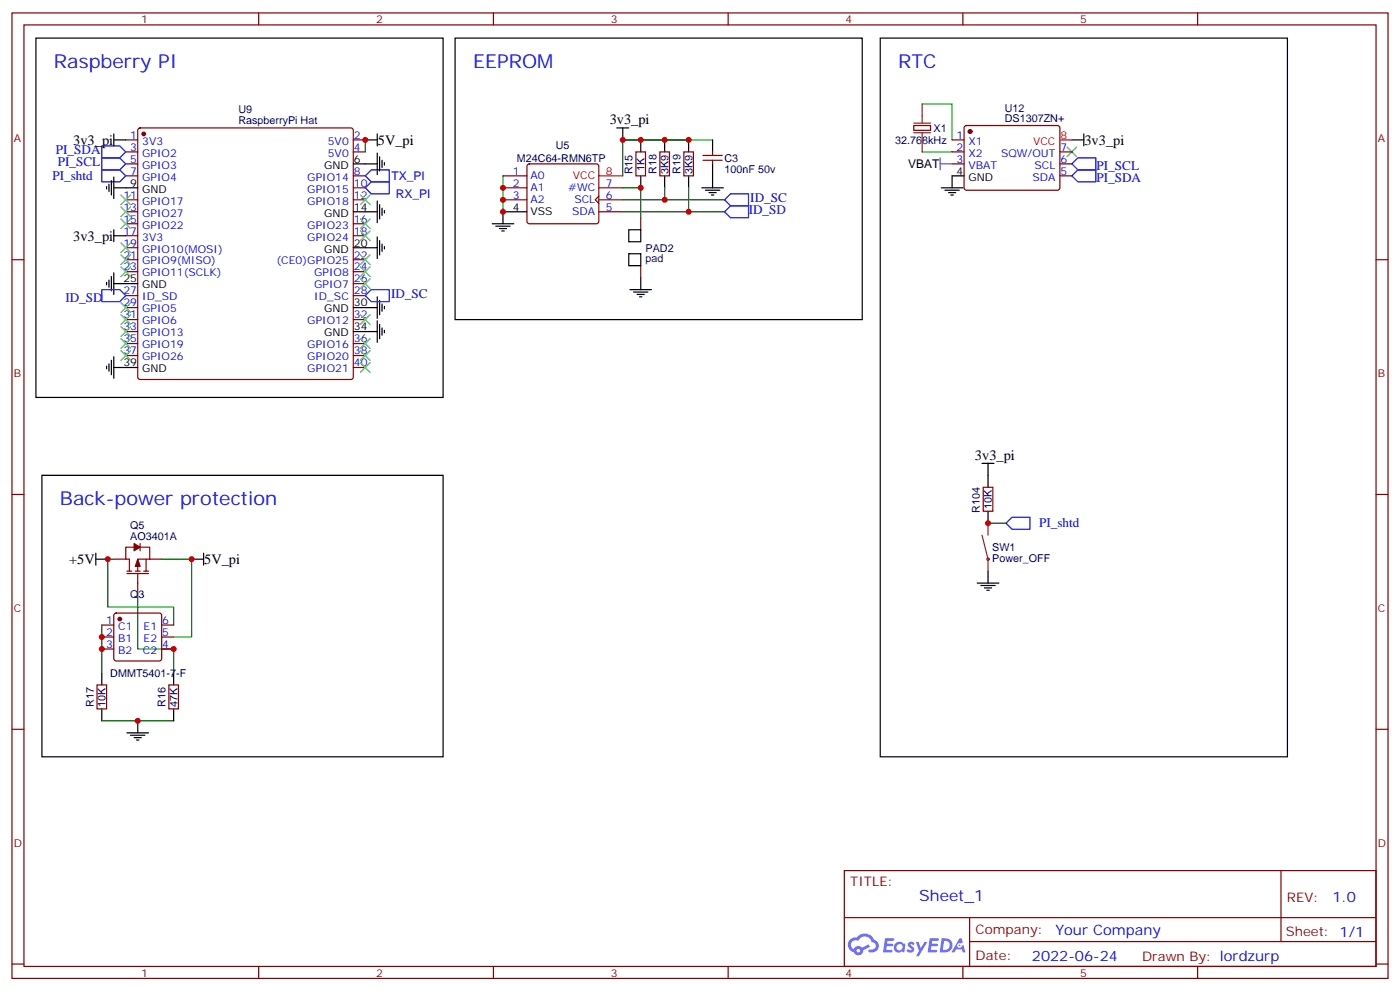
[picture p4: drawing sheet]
<svg xmlns="http://www.w3.org/2000/svg" width="412mm" height="292mm" viewBox="0 0 412 292" stroke-linecap="round" stroke-linejoin="round" font-family="sans-serif">
<g fill="none" stroke="#870000" stroke-width=".35">
<path d="M3.5 3.8h405.4v284.3h-405.4zM7.1 7.3h398.2v277.3h-398.2zM76.2 3.8v3.5M145.3 3.8v3.5M214.5 3.8v3.5M283.6 3.8v3.5M352.8 3.8v3.5M3.5 76.5h3.6M405.3 76.5h3.6M3.5 145.6h3.6M405.3 145.6h3.6M3.5 214.8h3.6"/>
<path d="M405.3 214.8h3.6M248.7 256.4h156.6v28.2h-156.6zM377.3 256.4v20.9M248.7 270.2h156.5M285.6 277.3h119.6M285.6 270.2v14.2M3.5 283.9h3.6M76.2 284.6v3.5M145.3 284.6v3.5M214.5 284.6v3.5M283.6 284.6v3.5M352.8 284.6v3.5"/>
<path d="M405.3 283.9h3.6"/>
</g>
<g fill="#5487ff">
<path d="M267.7 277.6a1.22 1.22 0 0 1 1.7 .2l-.4 .6a.47 .47 0 0 0-.3-.4 .47 .47 0 0 0-.5 .2l.1 .2a1.14 1.14 0 0 1 .8 1.8 1.14 1.14 0 0 1-1.9 0l-.2-.2 .5-.6 .7 .5a.29 .29 0 0 0 .3-.3 .29 .29 0 0 0-.2-.3 1.04 1.04 0 0 1-.6-1.7z"/>
<path d="M260.7 276.3h2.4l.3 .2-.2 .5-1.8 .1-.1 .8h1.5l.3 .4-.3 .4h-1.6l-.2 1.1h1.7l.2 .3-.2 .3-2.6 .1z"/>
<path d="M273.8 276.3h2.4l.3 .2-.1 .5-1.8 .1-.2 .8h1.6l.3 .4-.4 .4h-1.6l-.1 1.1h1.7l.2 .3-.2 .3-2.6 .1z"/>
<path d="M282.6 276.3h.7l.3 1.3-.6 .3a.69 .69 0 0 0-1 .3 .69 .69 0 0 0 .4 .9 .69 .69 0 0 0 .9-.6l.5-.2 .6 2.2h-.8l-.2-.9h-1.8l-.5 .9h-.8z"/>
<path d="M269.8 277.4h.8l.6 1.8 1.1-1.8h.9l-2.6 4.2h-.8l.9-1.5z"/>
<path d="M277.4 276.3l-.6 4.2h1.3a2.11 2.11 0 0 0 2.5-2.1 2.11 2.11 0 0 0-2.5-2.1zM278.1 277.1a1.39 1.39 0 0 1 1.7 1.4 1.39 1.39 0 0 1-1.8 1.3h-.3z"/>
<path d="M263.7 277.9a1.54 1.54 0 0 0-.1 2.2 1.54 1.54 0 0 0 2.2 .1l.6 .3 .3-2.3-.2-.3h-.4a1.49 1.49 0 0 0-2.4 0zM264 278.9a.94 .94 0 0 1 1.8 0 .94 .94 0 0 1-1.8 0z"/>
<path d="M250.4 276.7a2.18 2.18 0 0 0 1.1 3.7 1.44 1.44 0 0 0 1.6 .9 1.44 1.44 0 0 0 1.2-1.4l2-1.1-.5-.7-1.9 1a1.47 1.47 0 0 0-2.4 .4 1.39 1.39 0 0 1-.7-1.9 1.39 1.39 0 0 1 2-.5 2.12 2.12 0 0 1 2.2-1.3 2.12 2.12 0 0 1 1.9 1.7 1.14 1.14 0 0 1 1.1 1.4 1.14 1.14 0 0 1-1.7 .7 .43 .43 0 0 0-.5 .4 .43 .43 0 0 0 .4 .5 1.98 1.98 0 0 0 2.5-1.2 1.98 1.98 0 0 0-1.2-2.6 3.1 3.1 0 0 0-5.3-.6l-.9 .1zM252.3 280a.55 .55 0 0 1 1.1 0 .55 .55 0 0 1-1.1 0z"/>
<circle cx="282.6" cy="278.4" r=".26"/>
</g>
<g fill="none" stroke="#008700" stroke-width=".35">
<path d="M271.6 30.6h8.9v10.6M107.6 41.2v3.5M148.2 51.8v10.6M183.4 55.3h5.3v8.8M195.8 55.3v3.5h-12.4M195.8 58.8h17.6M202.8 55.3v7.1h-19.4M209.9 41.2h-26.5v10.6M271.6 44.7h8.9M202.8 62.4h10.6M291 154.1h5.3M33.5 164.7h-1.8v14.1h19.5v5.3"/>
<path d="M40.6 175.3v15.8h10.6v7.1M47.6 164.7h8.8v22.9h-5.2M30 184.1v14.1M30 212.3h21.2"/>
</g>
<g fill="none" stroke="#870000" stroke-width=".35">
<path d="M40.8 37.9l.5-.2h62.1l.5 .2 .2 .5v72.7l-.3 .5-.4 .2h-62.1l-.5-.3-.2-.4v-72.7zM269.2 37h4.9v1.4h-4.9zM284.2 37.2l.5-.2h27.1l.4 .7-.1 17.9-.6 .4h-27.1l-.4-.7v-17.6zM37 51.8h3.6M37 58.8h3.6M37 41.2h3.6M37 44.7h3.6M37 48.3h3.6M104.1 51.8h3.5M104.1 58.8h3.5M104.1 55.3h3.5M104.1 41.2h3.5"/>
<path d="M104.1 44.7h3.5M148.2 51.8h7M148.2 58.8h7M148.2 55.3h7M155.5 48.5l.4-.2h19.8l.5 .2 .2 .5v16.2l-.2 .5-.5 .2h-19.8l-.5-.2-.2-.5v-16.2zM176.4 57.8l-1.1 1 1.1 1.1M176.4 58.8h7M176.4 55.3h7M187.3 44.7h2.8v7.1h-2.8zM194.4 44.7h2.8v7.1h-2.8zM201.4 44.7h2.9v7.1h-2.9zM207.1 45.8h5.6"/>
<path d="M207.1 47.2h5.6M209.9 44.7v1.1M209.9 47.2v1.1M280.5 41.2h3.5M280.5 44.7h3.5M280.5 48.3h3.5M312.2 51.8h3.5M312.2 44.7h3.5M312.2 48.3h3.5M37 62.4h3.6M37 65.9h3.6M37 69.4h3.6"/>
<path d="M37 73h3.6M37 76.5h3.6M104.1 65.9h3.5M104.1 69.4h3.5M104.1 76.5h3.5M176.4 62.4h7M188.7 64.1v3.6M188.7 78.2v3.6M37 80h3.6M37 87.1h3.6M37 90.6h3.6M37 94.1h3.6"/>
<path d="M37 97.6h3.6M104.1 80h3.5M104.1 83.5h3.5M104.1 87.1h3.5M104.1 94.1h3.5M37 101.2h3.6M37 104.7h3.6M104.1 101.2h3.5M104.1 104.7h3.5M104.1 108.2h3.5M289.6 143.5h2.9v7.1h-2.9zM33.5 164.7h3.5"/>
<path d="M37.4 168.9h6.3M37.4 168.2h1.4M39.5 161.1h-2.5v3.6h1.1v3.5M39.9 168.2h1.4M40.6 168.9v6.4M41.3 161.1h2.8v3.6M41.3 160.1v2.1M42.3 168.2h1.4M43 164.7v3.5M44.1 164.7h-3.5v3.5M44.1 164.7h3.5M30 184.1h3.5"/>
<path d="M30 187.6h3.5M30 191.1h3.5M33.7 180.8l.5-.2h12.7l.5 .2 .2 .5v12.7l-.2 .5-.5 .2h-12.7l-.5-.3-.2-.4v-12.7zM47.6 184.1h3.6M47.6 187.6h3.6M47.6 191.1h3.6M28.6 201.7h2.8v7.1h-2.8zM49.7 201.7h2.9v7.1h-2.9z"/>
</g>
<g fill="none" stroke="#000" stroke-width=".35">
<path d="M10.6 11.2h119.9v105.9h-119.9zM134.1 11.2h119.9v82.9h-119.9zM259.3 11.2h119.9v211.7h-119.9zM33.5 39.4v3.6M111.1 39.4v3.6M181.7 37.7h3.5M183.4 37.7v3.5M319.3 39.4v3.6M31.4 55v.7M32.1 54.3v2.1M32.8 53.2v4.2M33.5 41.2h3.5"/>
<path d="M33.5 55.3h7.1M33.5 52.1v6.4M104.1 48.3h7M107.6 41.2h3.5M111.1 45.1v6.3M111.1 59.2v6.3M111.8 46.1v4.3M112.5 47.2v2.1M113.2 47.9v.7M188.7 41.2v3.5M188.7 51.8v3.5M195.8 41.2v3.5"/>
<path d="M195.8 51.8v3.5M202.8 41.2v3.5M202.8 51.8v3.5M206.7 55.3h6.4M207.8 56h4.2M208.8 56.7h2.2M209.5 57.4h.8M209.9 41.2v3.5M209.9 48.3v7M277.3 55.3h6.3M278.3 56h4.3M279.4 56.7h2.1"/>
<path d="M280.1 57.4h.7M284 51.8h-3.5v3.5M315.7 41.2h3.6M33.5 69.4h3.5M33.5 67.7v3.5M104.1 62.4h7M104.1 73h7M111.1 69.8v6.3M111.8 60.3v4.2M111.8 70.8v4.3M112.5 61.3v2.1M112.5 71.9v2.1"/>
<path d="M113.2 62v.7M113.2 72.6v.7M145 65.9h6.3M146 66.6h4.3M147.1 67.3h2.1M147.8 68h.7M155.2 62.4h-7v3.5M185.2 74.7h3.5v3.5h-3.5zM185.2 67.7h3.5v3.5h-3.5zM31.4 83.2v.7M32.1 82.5v2.1M32.8 81.4v4.3"/>
<path d="M33.5 83.5h7.1M33.5 80.4v6.3M104.1 90.6h7M104.1 97.6h7M111.1 87.4v6.4M111.1 94.5v6.3M111.8 88.5v4.2M111.8 95.5v4.3M112.5 89.5v2.2M112.5 96.6v2.1M113.2 90.2v.7M113.2 97.3v.7"/>
<path d="M185.6 85.3h6.3M186.6 86h4.3M187.7 86.7h2.1M188.4 87.4h.7M188.7 81.8v3.5M31.4 107.9v.7M32.1 107.2v2.1M32.8 106.1v4.2M33.5 108.2h7.1M33.5 105.1v6.3M12.3 140h118.2v82.9h-118.2zM289.3 136.5h3.5"/>
<path d="M291 136.5v7M291 150.6v3.5M28.2 164.7h3.5M28.2 162.9v3.5M56.4 164.7h3.6M60 162.9v3.5M287.9 171.7h6.3M288.9 172.4h4.3M290 173.1h2.1M290.7 173.8h.7M291 168.2v3.5M30 198.2v3.5"/>
<path d="M51.2 198.2v3.5M30 208.8v3.5M37.4 215.8h6.3M38.5 216.5h4.2M39.5 217.2h2.1M40.2 217.9h.7M40.6 212.3v3.5M51.2 208.8v3.5"/>
</g>
<path d="M176.4 51.8h7M312.2 41.2h3.5" fill="none" stroke="#f00" stroke-width=".35"/>
<g fill="none" stroke="#3c3" stroke-width=".35">
<path d="M35.6 57.4l2.9 2.9M38.5 57.4l-2.9 2.9M106.2 57.4l2.8 2.9M109 57.4l-2.8 2.9M314.3 43.3l2.8 2.8M317.1 43.3l-2.8 2.8M35.6 78.6l2.9 2.8M35.6 75.1l2.9 2.8M35.6 71.5l2.9 2.9M35.6 64.5l2.9 2.8M35.6 61l2.9 2.8M38.5 78.6l-2.9 2.8"/>
<path d="M38.5 75.1l-2.9 2.8M38.5 71.5l-2.9 2.9M38.5 64.5l-2.9 2.8M38.5 61l-2.9 2.8M106.2 64.5l2.8 2.8M106.2 68l2.8 2.8M106.2 75.1l2.8 2.8M106.2 78.6l2.8 2.8M109 64.5l-2.8 2.8M109 68l-2.8 2.8M109 75.1l-2.8 2.8M109 78.6l-2.8 2.8"/>
<path d="M35.6 99.8l2.9 2.8M35.6 96.2l2.9 2.9M35.6 92.7l2.9 2.8M35.6 89.2l2.9 2.8M38.5 99.8l-2.9 2.8M38.5 96.2l-2.9 2.9M38.5 92.7l-2.9 2.8M38.5 89.2l-2.9 2.8M106.2 82.1l2.8 2.8M106.2 92.7l2.8 2.8M106.2 99.8l2.8 2.8M109 82.1l-2.8 2.8"/>
<path d="M109 92.7l-2.8 2.8M109 99.8l-2.8 2.8M35.6 103.3l2.9 2.8M38.5 103.3l-2.9 2.8M106.2 103.3l2.8 2.8M106.2 106.8l2.8 2.8M109 103.3l-2.8 2.8M109 106.8l-2.8 2.8"/>
</g>
<path d="M30 43h5.3l1.7 1.7-1.7 1.8h-5.3zM30 46.5h5.3l1.7 1.8-1.7 1.7h-5.3zM30 50h5.3l1.7 1.8-1.7 1.8h-5.3zM107.6 51.8l1.8-1.8h5.3v3.6h-5.3zM109.4 53.6h5.3v3.5h-5.3l-1.8-1.8zM213.4 58.8l1.8-1.7h5.3v3.5h-5.3zM317.5 50h5.3v3.6h-5.3l-1.8-1.8zM317.5 46.5h5.3v3.5h-5.3l-1.8-1.7zM213.4 62.4l1.8-1.8h5.3v3.5h-5.3zM30 85.3h5.3l1.7 1.8-1.7 1.7h-5.3zM107.6 87.1l1.8-1.8h5.3v3.5h-5.3zM298.1 152.3h5.3v3.6h-5.3l-1.8-1.8z" fill="none" stroke="#00f" stroke-width=".35"/>
<path d="M276.9 48.3h3.6M276.9 46.5v3.5" fill="none" stroke="#90f" stroke-width=".35"/>
<g fill="#870000" stroke="#870000" stroke-width=".35">
<path d="M40.6 164.7l.7 2.1h-1.4z"/>
<path d="M39.5 160.1l1.8 1-1.8 1.1z"/>
<circle cx="285.7" cy="38.7" r=".53"/>
<circle cx="42.3" cy="39.4" r=".53"/>
<circle cx="35.3" cy="182.3" r=".53"/>
</g>
<g fill="none" stroke="#8c2424" stroke-width=".35">
<path d="M269.2 39.1h4.9M269.2 36.3h4.9M271.6 30.6v5.7M271.6 39.1v5.6M289.3 157.6l1.7 7.1v3.5M291 154.1v3.5"/>
<circle cx="291" cy="164.7" r=".35"/>
</g>
<g fill="#c00">
<circle cx="31.8" cy="164.7" r=".88"/>
<circle cx="148.2" cy="55.3" r=".88"/>
<circle cx="148.2" cy="58.8" r=".88"/>
<circle cx="148.2" cy="62.4" r=".88"/>
<circle cx="202.8" cy="62.4" r=".88"/>
<circle cx="195.8" cy="58.8" r=".88"/>
<circle cx="183.4" cy="41.2" r=".88"/>
<circle cx="202.8" cy="41.2" r=".88"/>
<circle cx="195.8" cy="41.2" r=".88"/>
<circle cx="291" cy="154.1" r=".88"/>
<circle cx="107.6" cy="41.2" r=".88"/>
<circle cx="40.6" cy="212.3" r=".88"/>
<circle cx="56.4" cy="164.7" r=".88"/>
<circle cx="51.2" cy="191.1" r=".88"/>
<circle cx="30" cy="187.6" r=".88"/>
<circle cx="30" cy="191.1" r=".88"/>
<circle cx="188.7" cy="55.3" r=".88"/>
<circle cx="188.7" cy="41.2" r=".88"/>
</g>
<g font-size="5.6" fill="#00f">
<text x="15.9" y="20">Raspberry PI</text>
<text x="139.3" y="20">EEPROM</text>
<text x="264.6" y="20">RTC</text>
<text x="17.6" y="148.8">Back-power protection</text>
</g>
<text font-size="4.6" fill="#00f" x="270.8" y="265.4">Sheet_1</text>
<g font-size="4.2">
<text x="179.6" y="36.6">3v3_pi</text>
<text x="21.6" y="42.6">3v3_pi</text>
<text x="111.3" y="42.6">5V_pi</text>
<text x="319.4" y="42.6">3v3_pi</text>
<text x="21.6" y="70.9">3v3_pi</text>
<text x="287.2" y="135.4">3v3_pi</text>
<text x="20.4" y="166.1">+5V</text>
<text x="60.1" y="166.1">5V_pi</text>
</g>
<g font-size="4.2" fill="#00f">
<text x="392.5" y="265.7">1.0</text>
<text x="310.9" y="275.2">Your Company</text>
<text x="304" y="283">2022-06-24</text>
</g>
<g font-size="3.9" fill="#00f">
<text x="16.5" y="45.4">PI_SDA</text>
<text x="15.5" y="53">PI_shtd</text>
<text x="17" y="49">PI_SCL</text>
<text x="323" y="53.6">PI_SDA</text>
<text x="323" y="50">PI_SCL</text>
<text x="221" y="59.6">ID_SC</text>
<text x="220.6" y="63.1">ID_SD</text>
<text x="19.3" y="88.9">ID_SD</text>
<text x="115.2" y="87.8">ID_SC</text>
<text x="306.1" y="155.3">PI_shtd</text>
</g>
<g font-size="3.9" fill="#800">
<text x="250.5" y="261">TITLE:</text>
<text x="379.1" y="265.7">REV:</text>
<text x="287.4" y="275.2">Company:</text>
<text x="378.7" y="275.8">Sheet: 1/1</text>
<text x="287.4" y="282.9">Date:</text>
<text x="336.4" y="282.9">Drawn By: lordzurp</text>
</g>
<g font-size="3.5" fill="#00f">
<text x="115.3" y="53">TX_PI</text>
<text x="116.6" y="58.2">RX_PI</text>
</g>
<text font-size="3.5" x="267.5" y="49.5">VBAT</text>
<g font-size="3.2" fill="#800">
<text x="41.6" y="6.8">1</text>
<text x="110.8" y="6.8">2</text>
<text x="179.9" y="6.8">3</text>
<text x="249.1" y="6.8">4</text>
<text x="318.2" y="6.8">5</text>
<text x="4.1" y="41.9">A</text>
<text x="405.9" y="41.9">A</text>
<text x="4.1" y="111.1">B</text>
<text x="405.9" y="111.1">B</text>
<text x="4.1" y="180.2">C</text>
<text x="405.9" y="180.2">C</text>
<text x="4.1" y="249.3">D</text>
<text x="405.9" y="249.3">D</text>
<text x="41.6" y="287.6">1</text>
<text x="110.8" y="287.6">2</text>
<text x="179.9" y="287.6">3</text>
<text x="249.1" y="287.6">4</text>
<text x="318.2" y="287.6">5</text>
</g>
<g font-size="3.2" fill="#000080">
<text x="70.2" y="33.3">U9</text>
<text x="296" y="35.9">DS1307ZN+</text>
<text x="296" y="33">U12</text>
<text x="70.2" y="36.5">RaspberryPi Hat</text>
<text x="275" y="38.8">X1</text>
<text x="152.3" y="47.7">M24C64-RMN6TP</text>
<text x="163.7" y="44">U5</text>
<text x="213.4" y="47.6">C3</text>
<text x="263.7" y="42.4">32.768kHz</text>
<text x="186.4" y="51.3" transform="rotate(-90 186.4 51.3)">R15</text>
<text x="189.9" y="50.3" transform="rotate(-90 189.9 50.3)">1K</text>
<text x="193.4" y="51.3" transform="rotate(-90 193.4 51.3)">R18</text>
<text x="196.9" y="51.2" transform="rotate(-90 196.9 51.2)">3K9</text>
<text x="200.5" y="51.3" transform="rotate(-90 200.5 51.3)">R19</text>
<text x="204" y="51.2" transform="rotate(-90 204 51.2)">3K9</text>
<text x="213.4" y="50.8">100nF 50v</text>
<text x="190.1" y="77.3">pad</text>
<text x="190.1" y="74.1">PAD2</text>
<text x="38.4" y="155.8">Q5</text>
<text x="288.7" y="151" transform="rotate(-90 288.7 151)">R104</text>
<text x="292.2" y="150" transform="rotate(-90 292.2 150)">10K</text>
<text x="38.4" y="159">AO3401A</text>
<text x="292.3" y="165.4">Power_OFF</text>
<text x="292.3" y="162.3">SW1</text>
<text x="38.4" y="176.1">Q3</text>
<text x="32.5" y="199.4">DMMT5401-7-F</text>
<text x="27.6" y="208.3" transform="rotate(-90 27.6 208.3)">R17</text>
<text x="31.1" y="208.3" transform="rotate(-90 31.1 208.3)">10K</text>
<text x="48.8" y="208.3" transform="rotate(-90 48.8 208.3)">R16</text>
<text x="52.3" y="208.3" transform="rotate(-90 52.3 208.3)">47K</text>
</g>
<g font-size="3.2" fill="#00f">
<text x="38.4" y="40.9">1</text>
<text x="104.2" y="40.9">2</text>
<text x="281.8" y="40.9">1</text>
<text x="38.4" y="44.4">3</text>
<text x="38.4" y="47.9">5</text>
<text x="41.9" y="42.6">3V3</text>
<text x="41.9" y="46.1">GPIO2</text>
<text x="96.6" y="42.6">5V0</text>
<text x="96.6" y="46.1">5V0</text>
<text x="104.2" y="44.4">4</text>
<text x="281.8" y="44.4">2</text>
<text x="281.8" y="47.9">3</text>
<text x="285.3" y="42.6">X1</text>
<text x="285.3" y="46.1">X2</text>
<text x="294.9" y="46.1">SQW/OUT</text>
<text x="312.4" y="47.9">6</text>
<text x="312.4" y="44.4">7</text>
<text x="38.4" y="51.4">7</text>
<text x="41.9" y="49.7">GPIO3</text>
<text x="41.9" y="53.2">GPIO4</text>
<text x="90.5" y="53.2">GPIO14</text>
<text x="104.2" y="51.4">8</text>
<text x="151.1" y="51.4">1</text>
<text x="156.3" y="52.8">A0</text>
<text x="285.3" y="49.7">VBAT</text>
<text x="304.1" y="53.2">SDA</text>
<text x="304.8" y="49.7">SCL</text>
<text x="312.4" y="51.4">5</text>
<text x="36.4" y="58.5">11</text>
<text x="90.5" y="56.7">GPIO15</text>
<text x="104.2" y="55">10</text>
<text x="104.2" y="58.5">12</text>
<text x="151.1" y="58.5">3</text>
<text x="151.1" y="55">2</text>
<text x="156.3" y="59.9">A2</text>
<text x="156.3" y="56.4">A1</text>
<text x="167.4" y="56.4">#WC</text>
<text x="169.2" y="59.9">SCL</text>
<text x="178.5" y="55">7</text>
<text x="178.5" y="58.5">6</text>
<text x="36.4" y="62">13</text>
<text x="36.4" y="65.5">15</text>
<text x="41.9" y="60.3">GPIO17</text>
<text x="41.9" y="63.8">GPIO27</text>
<text x="90.5" y="60.3">GPIO18</text>
<text x="104.2" y="65.5">16</text>
<text x="168.6" y="63.4">SDA</text>
<text x="178.5" y="62">5</text>
<text x="36.4" y="69.1">17</text>
<text x="41.9" y="67.3">GPIO22</text>
<text x="41.9" y="70.8">3V3</text>
<text x="90.5" y="67.3">GPIO23</text>
<text x="90.5" y="70.8">GPIO24</text>
<text x="104.2" y="69.1">18</text>
<text x="36.4" y="72.6">19</text>
<text x="36.4" y="76.1">21</text>
<text x="41.9" y="74.4">GPIO10(MOSI)</text>
<text x="41.9" y="77.9">GPIO9(MISO)</text>
<text x="81.4" y="77.9">(CE0)GPIO25</text>
<text x="104.2" y="76.1">22</text>
<text x="36.4" y="79.7">23</text>
<text x="41.9" y="81.4">GPIO11(SCLK)</text>
<text x="92.5" y="81.4">GPIO8</text>
<text x="104.2" y="79.7">24</text>
<text x="104.2" y="83.2">26</text>
<text x="36.4" y="86.7">27</text>
<text x="41.9" y="88.5">ID_SD</text>
<text x="92.5" y="84.9">GPIO7</text>
<text x="92.6" y="88.5">ID_SC</text>
<text x="104.2" y="86.7">28</text>
<text x="36.4" y="90.2">29</text>
<text x="36.4" y="93.8">31</text>
<text x="41.9" y="92">GPIO5</text>
<text x="41.9" y="95.5">GPIO6</text>
<text x="90.5" y="95.5">GPIO12</text>
<text x="104.2" y="93.8">32</text>
<text x="36.4" y="97.3">33</text>
<text x="36.4" y="100.8">35</text>
<text x="41.9" y="99.1">GPIO13</text>
<text x="104.2" y="100.8">36</text>
<text x="36.4" y="104.4">37</text>
<text x="41.9" y="102.6">GPIO19</text>
<text x="41.9" y="106.1">GPIO26</text>
<text x="90.5" y="102.6">GPIO16</text>
<text x="90.5" y="106.1">GPIO20</text>
<text x="104.2" y="104.4">38</text>
<text x="104.2" y="107.9">40</text>
<text x="90.5" y="109.6">GPIO21</text>
<text x="31.3" y="183.7">1</text>
<text x="34.8" y="185.5">C1</text>
<text x="42.3" y="185.5">E1</text>
<text x="47.8" y="183.7">6</text>
<text x="31.3" y="187.3">2</text>
<text x="31.3" y="190.8">3</text>
<text x="34.8" y="189">B1</text>
<text x="42.3" y="189">E2</text>
<text x="47.8" y="190.8">4</text>
<text x="47.8" y="187.3">5</text>
<text x="34.8" y="192.5">B2</text>
<text x="42.1" y="192.5">C2</text>
</g>
<g font-size="3.2" fill="#f00">
<text x="312.4" y="40.9">8</text>
<text x="304.3" y="42.6">VCC</text>
<text x="168.7" y="52.8">VCC</text>
<text x="178.5" y="51.4">8</text>
</g>
<g font-size="3.2">
<text x="104.2" y="47.9">6</text>
<text x="95.5" y="49.7">GND</text>
<text x="281.8" y="51.4">4</text>
<text x="285.3" y="53.2">GND</text>
<text x="38.4" y="55">9</text>
<text x="41.9" y="56.7">GND</text>
<text x="95.5" y="63.8">GND</text>
<text x="104.2" y="62">14</text>
<text x="151.1" y="62">4</text>
<text x="156.3" y="63.4">VSS</text>
<text x="95.5" y="74.4">GND</text>
<text x="104.2" y="72.6">20</text>
<text x="36.4" y="83.2">25</text>
<text x="41.9" y="84.9">GND</text>
<text x="95.5" y="92">GND</text>
<text x="104.2" y="90.2">30</text>
<text x="95.5" y="99.1">GND</text>
<text x="104.2" y="97.3">34</text>
<text x="36.4" y="107.9">39</text>
<text x="41.9" y="109.6">GND</text>
</g>
</svg>
